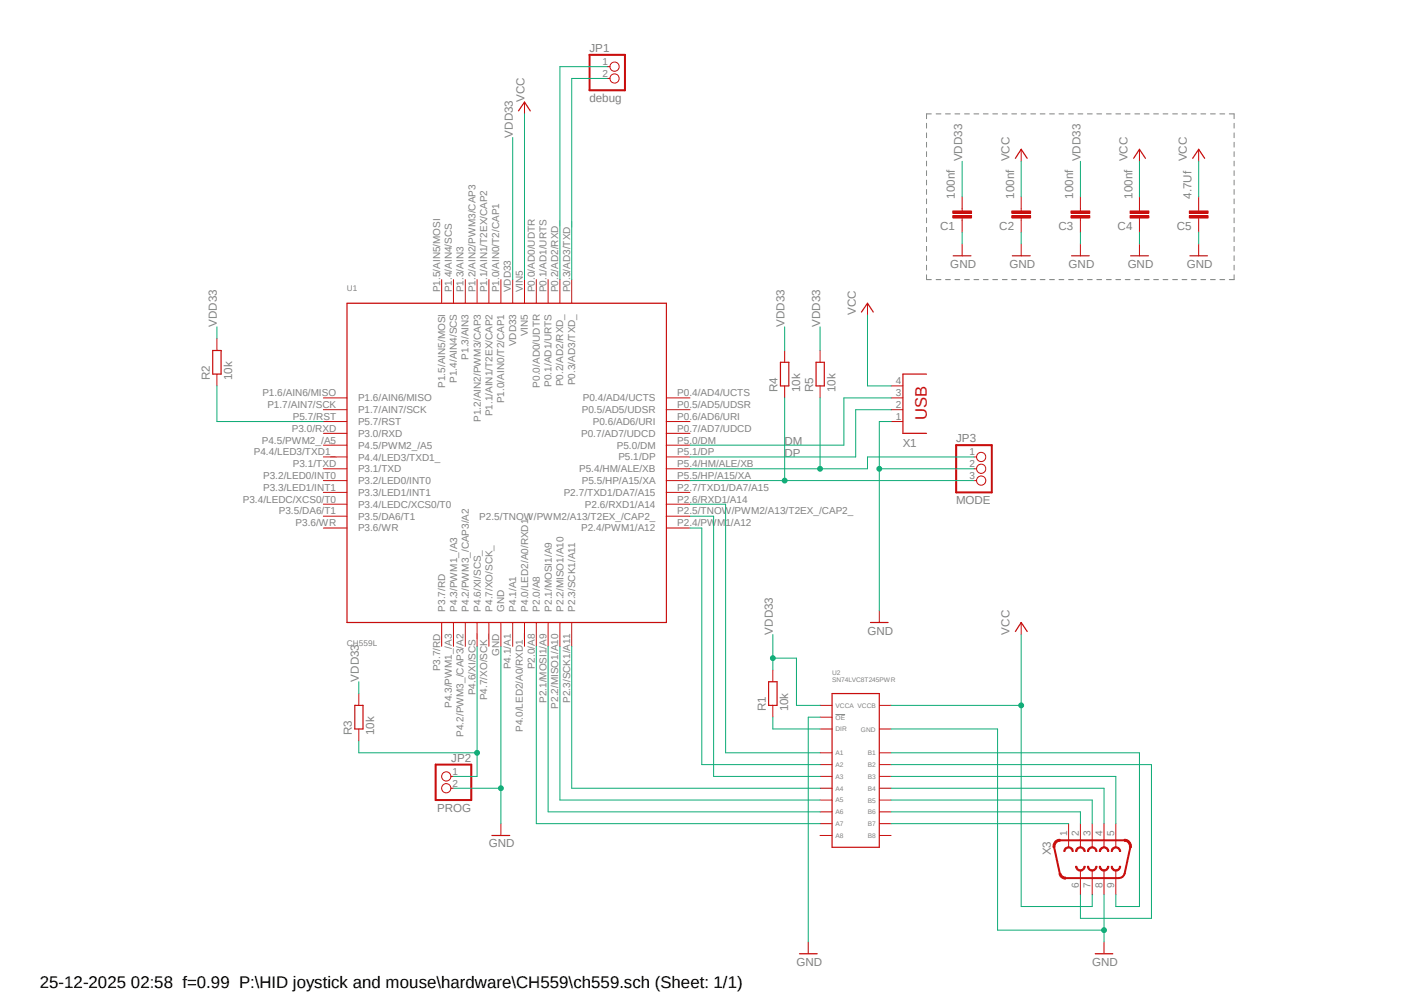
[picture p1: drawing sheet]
<svg xmlns="http://www.w3.org/2000/svg" width="297mm" height="210mm" viewBox="0 0 297 210" stroke-linecap="round" stroke-linejoin="round" font-family="sans-serif">
<path d="M41.9 8.4l221.8 196.5M263.7 8.4l-221.8 196.5" fill="none" stroke="#fff" stroke-width=".21"/>
<g fill="none" stroke="#808080" stroke-width=".21">
<path d="M196 26.1v1M196 28.1v1M196 30.1v1M196 32.1v1M196 34.1v1M196 36.1v1M196 38.1v1M197 24.1h-1v1M198 24.1h1.1M200 24.1h1M202 24.1h1M204 24.1h1.1"/>
<path d="M206 24.1h1.1M208 24.1h1M210 24.1h1M212 24.1h1.1M214 24.1h1.1M216 24.1h1M218.1 24.1h1M220 24.1h1.1M222 24.1h1.1M224 24.1h1M226.1 24.1h1M228 24.1h1.1"/>
<path d="M230 24.1h1.1M232 24.1h1M234.1 24.1h1M236.1 24.1h1M238 24.1h1.1M240.1 24.1h1M242.1 24.1h1M244.1 24.1h1M246 24.1h1.1M248.1 24.1h1M250.1 24.1h1M252.1 24.1h1"/>
<path d="M254 24.1h1.1M256.1 24.1h1M258.1 24.1h1M260.1 24.1h1v1M261.1 26.1v1M261.1 28.1v1M261.1 30.1v1M261.1 32.1v1M261.1 34.1v1M261.1 36.1v1M261.1 38.1v1M196 40.1v1"/>
<path d="M196 42.1v1M196 44.1v1M196 46.1v1M196 48.1v1M196 50.1v1M196 52.1v1M196 54.1v1M196 56.1v1M196 58.1v1h1M198 59.1h1.1M200 59.1h1M202 59.1h1"/>
<path d="M204 59.1h1.1M206 59.1h1.1M208 59.1h1M210 59.1h1M212 59.1h1.1M214 59.1h1.1M216 59.1h1M218.1 59.1h1M220 59.1h1.1M222 59.1h1.1M224 59.1h1M226.1 59.1h1"/>
<path d="M228 59.1h1.1M230 59.1h1.1M232 59.1h1M234.1 59.1h1M236.1 59.1h1M238 59.1h1.1M240.1 59.1h1M242.1 59.1h1M244.1 59.1h1M246 59.1h1.1M248.1 59.1h1M250.1 59.1h1"/>
<path d="M252.1 59.1h1M254 59.1h1.1M256.1 59.1h1M258.1 59.1h1M261.1 40.1v1M261.1 42.1v1M261.1 44.1v1M261.1 46.1v1M261.1 48.1v1M261.1 50.1v1M261.1 52.1v1M261.1 54.1v1"/>
<path d="M261.1 56.1v1M261.1 58.1v1h-1M176.7 151.1h2.1"/>
</g>
<g fill="none" stroke="#c90d0c" stroke-width=".21">
<path d="M128.5 14.1h.5M128.5 16.6h.5M93.4 59.1v5M95.9 59.1v5M98.4 59.1v5M100.9 59.1v5M103.4 59.1v5M106 59.1v5M108.5 59.1v5M111 59.1v5M113.5 59.1v5M116 59.1v5"/>
<path d="M118.4 59.1v5M120.9 59.1v5M203.5 44.1v.5M203.5 46.1v.5M68.4 84.2h5M68.4 86.7h5M68.4 89.2h5M68.4 91.7h5M68.4 94.1h5M68.4 96.6h5M68.4 99.1h5M141 84.2h5"/>
<path d="M141 86.7h5M141 89.2h5M141 91.7h5M141 94.1h5M141 96.6h5M141 99.1h5M68.4 101.6h5M68.4 104.1h5M68.4 106.6h5M68.4 109.2h5M68.4 111.7h5M141 101.6h5"/>
<path d="M141 104.1h5M141 106.6h5M141 109.2h5M141 111.7h5M93.4 131.7v5M95.9 131.7v5M98.4 131.7v5M100.9 131.7v5M103.4 131.7v5M106 131.7v5M108.5 131.7v5M111 131.7v5"/>
<path d="M113.5 131.7v5M116 131.7v5M118.4 131.7v5M120.9 131.7v5"/>
<circle cx="130" cy="14.1" r=".98"/>
<circle cx="130" cy="16.6" r=".98"/>
</g>
<path d="M73.4 64.1h67.6v67.6h-67.6z" fill="none" stroke="#c90d0c" stroke-width=".25"/>
<path d="M124.7 11.6h7.5v7.5h-7.5z" fill="none" stroke="#c90d0c" stroke-width=".42"/>
<path d="M201.5 44.6h4v.5h-4z" fill-rule="evenodd" fill="#c90d0c"/>
<path d="M201.5 44.6h4v.5h-4z" fill="none" stroke="#c90d0c" stroke-width=".21"/>
<path d="M201.5 45.6h4v.5h-4z" fill-rule="evenodd" fill="#c90d0c"/>
<path d="M201.5 45.6h4v.5h-4zM203.5 41.6v2.5M203.5 46.6v2.5M216 44.1v.5M216 46.1v.5" fill="none" stroke="#c90d0c" stroke-width=".21"/>
<path d="M214 44.6h4v.5h-4z" fill-rule="evenodd" fill="#c90d0c"/>
<path d="M214 44.6h4v.5h-4z" fill="none" stroke="#c90d0c" stroke-width=".21"/>
<path d="M214 45.6h4v.5h-4z" fill-rule="evenodd" fill="#c90d0c"/>
<g fill="none" stroke="#c90d0c" stroke-width=".21">
<path d="M111 21.6v2.5M214 45.6h4v.5h-4zM216 41.6v2.5M216 46.6v2.5M228.6 44.1v.5M228.6 46.1v.5M45.9 71.6v2.5M45.9 79.1v2.5M183.5 64.1v2.5M188.5 89.2h2.5M188.5 86.7h2.5M188.5 84.2h2.5"/>
<path d="M188.5 81.6h2.5M186 129.2v2.5M216 131.7v2.5M75.9 146.7v2.5M75.9 154.2v2.5M163.5 141.7v2.5M163.5 149.2v2.5M95.4 164.2h.5M95.4 166.7h.5M106 174.2v2.5M233.6 199.2v2.5"/>
<circle cx="94.4" cy="164.2" r=".98"/>
<circle cx="94.4" cy="166.7" r=".98"/>
</g>
<path d="M109.7 23.5l1.3-1.9 1.2 1.9M45 74.1h1.8v5h-1.8zM182.2 66l1.3-1.9 1.2 1.9M196 79.1h-5v12.6h5M184.1 131.7h3.8M214.8 133.6l1.2-1.9 1.3 1.9M75.1 149.2h1.7v5h-1.7zM162.6 144.2h1.8v5h-1.8zM104.1 176.7h3.7M231.7 201.7h3.7" fill="none" stroke="#c90d0c" stroke-width=".25"/>
<path d="M92.2 161.7h7.5v7.5h-7.5z" fill="none" stroke="#c90d0c" stroke-width=".42"/>
<path d="M226.6 44.6h3.9v.5h-3.9z" fill-rule="evenodd" fill="#c90d0c"/>
<path d="M226.6 44.6h3.9v.5h-3.9z" fill="none" stroke="#c90d0c" stroke-width=".21"/>
<path d="M226.6 45.6h3.9v.5h-3.9z" fill-rule="evenodd" fill="#c90d0c"/>
<path d="M226.6 45.6h3.9v.5h-3.9zM228.6 41.6v2.5M228.6 46.6v2.5M241 44.1v.5M241 46.1v.5" fill="none" stroke="#c90d0c" stroke-width=".21"/>
<path d="M239.1 44.6h3.9v.5h-3.9z" fill-rule="evenodd" fill="#c90d0c"/>
<path d="M239.1 44.6h3.9v.5h-3.9z" fill="none" stroke="#c90d0c" stroke-width=".21"/>
<path d="M239.1 45.6h3.9v.5h-3.9z" fill-rule="evenodd" fill="#c90d0c"/>
<path d="M239.1 45.6h3.9v.5h-3.9zM241 41.6v2.5M241 46.6v2.5M253.6 44.1v.5M253.6 46.1v.5" fill="none" stroke="#c90d0c" stroke-width=".21"/>
<path d="M251.6 44.6h4v.5h-4z" fill-rule="evenodd" fill="#c90d0c"/>
<path d="M251.6 44.6h4v.5h-4z" fill="none" stroke="#c90d0c" stroke-width=".21"/>
<path d="M251.6 45.6h4v.5h-4z" fill-rule="evenodd" fill="#c90d0c"/>
<g fill="none" stroke="#c90d0c" stroke-width=".21">
<path d="M216 31.6v2.5M241 31.6v2.5M253.6 31.6v2.5M203.5 51.6v2.5M216 51.6v2.5M228.6 51.6v2.5M241 51.6v2.5M251.6 45.6h4v.5h-4zM253.6 41.6v2.5M253.6 46.6v2.5M253.6 51.6v2.5M173.5 151.7h2.5"/>
<path d="M173.5 149.2h2.5M173.5 154.2h2.5M173.5 159.2h2.5M186 149.2h2.5M186 154.2h2.5M186 159.2h2.5M173.5 161.7h2.5M173.5 164.2h2.5M173.5 166.7h2.5M173.5 169.2h2.5M173.5 174.2h2.5M173.5 171.7h2.5"/>
<path d="M173.5 176.7h2.5M186 161.7h2.5M186 164.2h2.5M186 166.7h2.5M186 169.2h2.5M186 174.2h2.5M186 171.7h2.5M186 176.7h2.5M171 199.2v2.5"/>
</g>
<path d="M214.8 33.5l1.2-1.9 1.3 1.9M239.8 33.5l1.2-1.9 1.3 1.9M252.3 33.5l1.3-1.9 1.2 1.9M201.6 54.1h3.8M214.2 54.1h3.7M226.7 54.1h3.7M239.2 54.1h3.8M251.7 54.1h3.7M176 146.7h10v32.5h-10zM169.1 201.7h3.8" fill="none" stroke="#c90d0c" stroke-width=".25"/>
<path d="M227.9 179.3a1.04 1.04 0 0 1 1.1-.1 1.04 1.04 0 0 1 .6 .9h-.3a.76 .76 0 0 0-.7-.8 .76 .76 0 0 0-.8 .8h-.3v-.2z" fill-rule="evenodd" fill="#c90d0c"/>
<path d="M227.9 179.3a1.04 1.04 0 0 1 1.1-.1 1.04 1.04 0 0 1 .6 .9h-.3a.76 .76 0 0 0-.7-.8 .76 .76 0 0 0-.8 .8h-.3v-.2z" fill="none" stroke="#c90d0c" stroke-width=".21"/>
<path d="M227.5 183.2h.3a.76 .76 0 0 0 .8 .8 .76 .76 0 0 0 .7-.8h.3a1.02 1.02 0 0 1-1 1 1.02 1.02 0 0 1-1.1-1z" fill-rule="evenodd" fill="#c90d0c"/>
<path d="M227.5 183.2h.3a.76 .76 0 0 0 .8 .8 .76 .76 0 0 0 .7-.8h.3a1.02 1.02 0 0 1-1 1 1.02 1.02 0 0 1-1.1-1z" fill="none" stroke="#c90d0c" stroke-width=".21"/>
<path d="M225.4 179.3a1 1 0 0 1 1.1-.1 1 1 0 0 1 .5 .9h-.2a.76 .76 0 0 0-.7-.8 .76 .76 0 0 0-.8 .8h-.3v-.2z" fill-rule="evenodd" fill="#c90d0c"/>
<path d="M225.4 179.3a1 1 0 0 1 1.1-.1 1 1 0 0 1 .5 .9h-.2a.76 .76 0 0 0-.7-.8 .76 .76 0 0 0-.8 .8h-.3v-.2z" fill="none" stroke="#c90d0c" stroke-width=".21"/>
<path d="M232.5 183.2h.3a.76 .76 0 0 0 .8 .8 .76 .76 0 0 0 .7-.8h.3a1.02 1.02 0 0 1-1 1 1.02 1.02 0 0 1-1.1-1z" fill-rule="evenodd" fill="#c90d0c"/>
<path d="M232.5 183.2h.3a.76 .76 0 0 0 .8 .8 .76 .76 0 0 0 .7-.8h.3a1.02 1.02 0 0 1-1 1 1.02 1.02 0 0 1-1.1-1z" fill="none" stroke="#c90d0c" stroke-width=".21"/>
<path d="M230.4 179.3a1.01 1.01 0 0 1 1.1-.1 1.01 1.01 0 0 1 .6 .9h-.3a.76 .76 0 0 0-.7-.8 .76 .76 0 0 0-.8 .8h-.3v-.2z" fill-rule="evenodd" fill="#c90d0c"/>
<path d="M230.4 179.3a1.01 1.01 0 0 1 1.1-.1 1.01 1.01 0 0 1 .6 .9h-.3a.76 .76 0 0 0-.7-.8 .76 .76 0 0 0-.8 .8h-.3v-.2z" fill="none" stroke="#c90d0c" stroke-width=".21"/>
<path d="M230 183.2h.3a.76 .76 0 0 0 .8 .8 .76 .76 0 0 0 .7-.8h.3a1.02 1.02 0 0 1-1 1 1.02 1.02 0 0 1-1.1-1z" fill-rule="evenodd" fill="#c90d0c"/>
<path d="M230 183.2h.3a.76 .76 0 0 0 .8 .8 .76 .76 0 0 0 .7-.8h.3a1.02 1.02 0 0 1-1 1 1.02 1.02 0 0 1-1.1-1z" fill="none" stroke="#c90d0c" stroke-width=".21"/>
<path d="M232.9 179.3a1.01 1.01 0 0 1 1.1-.1 1.01 1.01 0 0 1 .6 .9h-.3a.76 .76 0 0 0-.7-.8 .76 .76 0 0 0-.8 .8h-.3v-.2z" fill-rule="evenodd" fill="#c90d0c"/>
<path d="M232.9 179.3a1.01 1.01 0 0 1 1.1-.1 1.01 1.01 0 0 1 .6 .9h-.3a.76 .76 0 0 0-.7-.8 .76 .76 0 0 0-.8 .8h-.3v-.2z" fill="none" stroke="#c90d0c" stroke-width=".21"/>
<path d="M235.1 183.2h.2a.76 .76 0 0 0 .8 .8 .76 .76 0 0 0 .7-.8h.3a1 1 0 0 1-1 1 1 1 0 0 1-1-1z" fill-rule="evenodd" fill="#c90d0c"/>
<path d="M235.1 183.2h.2a.76 .76 0 0 0 .8 .8 .76 .76 0 0 0 .7-.8h.3a1 1 0 0 1-1 1 1 1 0 0 1-1-1z" fill="none" stroke="#c90d0c" stroke-width=".21"/>
<path d="M235.4 179.3a1.01 1.01 0 0 1 1.1-.1 1.01 1.01 0 0 1 .6 .9h-.3a.76 .76 0 0 0-.7-.8 .76 .76 0 0 0-.8 .8h-.2v-.2z" fill-rule="evenodd" fill="#c90d0c"/>
<path d="M235.4 179.3a1.01 1.01 0 0 1 1.1-.1 1.01 1.01 0 0 1 .6 .9h-.3a.76 .76 0 0 0-.7-.8 .76 .76 0 0 0-.8 .8h-.2v-.2z" fill="none" stroke="#c90d0c" stroke-width=".21"/>
<path d="M223.2 177.9l1-.4v.4a1.05 1.05 0 0 0-1 1.3l-.4 .1a1.5 1.5 0 0 1 .4-1.4z" fill-rule="evenodd" fill="#c90d0c"/>
<path d="M223.2 177.9l1-.4v.4a1.05 1.05 0 0 0-1 1.3l-.4 .1a1.5 1.5 0 0 1 .4-1.4z" fill="none" stroke="#c90d0c" stroke-width=".21"/>
<path d="M223 179.2l1.2 5.5" fill="none" stroke="#c90d0c" stroke-width=".42"/>
<path d="M224 184.8l.4-.1a1.03 1.03 0 0 0 1 .8v.4h-.2a1.45 1.45 0 0 1-1.2-1.1z" fill-rule="evenodd" fill="#c90d0c"/>
<path d="M224 184.8l.4-.1a1.03 1.03 0 0 0 1 .8v.4h-.2a1.45 1.45 0 0 1-1.2-1.1z" fill="none" stroke="#c90d0c" stroke-width=".21"/>
<path d="M224.2 177.7h13.7M239.1 179.2l-1.2 5.5a1.25 1.25 0 0 1-1.2 1h-11.3" fill="none" stroke="#c90d0c" stroke-width=".42"/>
<path d="M237.9 177.5a1.44 1.44 0 0 1 1.4 1.8l-.4-.1a1.09 1.09 0 0 0-1-1.3z" fill-rule="evenodd" fill="#c90d0c"/>
<g fill="none" stroke="#c90d0c" stroke-width=".21">
<path d="M166 74.1v2.5M173.5 74.1v2.5M166 81.6v2.6M173.5 81.6v2.6M206 96.6h.6M206 99.1h.6M206 101.6h.6M226.1 174.2v5M228.6 174.2v5M231.1 174.2v5M233.6 174.2v5M236.1 174.2v5"/>
<path d="M237.9 177.5a1.44 1.44 0 0 1 1.4 1.8l-.4-.1a1.09 1.09 0 0 0-1-1.3zM228.6 184.2v5M231.1 184.2v5M233.6 184.2v5M236.1 184.2v5"/>
<circle cx="207.6" cy="96.6" r=".98"/>
<circle cx="207.6" cy="99.1" r=".98"/>
<circle cx="207.6" cy="101.6" r=".98"/>
</g>
<path d="M165.1 76.6h1.8v5h-1.8zM172.6 76.6h1.8v5h-1.8z" fill="none" stroke="#c90d0c" stroke-width=".25"/>
<path d="M202.3 94.1h7.5v10h-7.5z" fill="none" stroke="#c90d0c" stroke-width=".42"/>
<path d="M128.5 16.6h-7.6v42.5M128.5 14.1h-10.1v45M108.5 29.1v30M203.5 34.1v7.5M228.6 34.1v7.5M45.9 69.1v2.5M163.5 134.2v7.5M163.5 139.2h5v10h5M75.9 144.2v2.5" fill="none" stroke="#0dab76" stroke-width=".21"/>
<circle cx="163.5" cy="139.2" r=".51" fill="#0dab76"/>
<g fill="none" stroke="#0dab76" stroke-width=".21">
<path d="M166 69.1v5M173.5 69.1v5M183.5 66.6v15h5M216 134.2v57.5h15.1v-2.5M188.5 149.2h27.5"/>
<circle cx="163.5" cy="139.2" r=".51"/>
</g>
<circle cx="216" cy="149.2" r=".51" fill="#0dab76"/>
<g fill="none" stroke="#0dab76" stroke-width=".21">
<path d="M111 24.1v35M216 34.1v7.5M241 34.1v7.5M253.6 34.1v7.5M186 99.1h20M188.5 89.2h-2.5v40"/>
<circle cx="216" cy="149.2" r=".51"/>
</g>
<circle cx="186" cy="99.1" r=".51" fill="#0dab76"/>
<g fill="none" stroke="#0dab76" stroke-width=".21">
<path d="M106 136.7v37.5"/>
<circle cx="186" cy="99.1" r=".51"/>
</g>
<circle cx="106" cy="166.7" r=".51" fill="#0dab76"/>
<g fill="none" stroke="#0dab76" stroke-width=".21">
<path d="M95.9 166.7h10.1M211 196.7h22.6M233.6 189.2v10"/>
<circle cx="106" cy="166.7" r=".51"/>
</g>
<circle cx="233.5" cy="196.7" r=".51" fill="#0dab76"/>
<g fill="none" stroke="#0dab76" stroke-width=".21">
<path d="M203.5 49.1v2.5M216 49.1v2.5M228.6 49.1v2.5M241 49.1v2.5M253.6 49.1v2.5M188.5 84.2h-10v9.9h-32.5M188.5 86.7h-7.5v9.9h-35M100.9 136.7v27.5h-5M75.9 156.7v2.5h25M173.5 151.7h-2.5v47.5M188.5 154.2h22.5v42.5"/>
<circle cx="233.5" cy="196.7" r=".51"/>
</g>
<circle cx="100.9" cy="159.2" r=".51" fill="#0dab76"/>
<g fill="none" stroke="#0dab76" stroke-width=".21">
<path d="M45.9 81.6v7.6h22.5M173.5 84.2v14.9M206 96.6h-22.5v2.5h-37.5M146 111.7h2.5v50h25M146 109.2h5v55h22.5M146 106.6h7.5v52.6h20M113.5 136.7v37.5h60M116 136.7v35h57.5M118.4 136.7v32.5h55.1M120.9 136.7v30h52.6M163.5 151.7v2.5h10M188.5 159.2h52.5v32.5h-4.9v-2.5"/>
<path d="M188.5 161.7h55.1v32.5h-15v-5M188.5 164.2h47.6v10M188.5 174.2h37.6M188.5 171.7h40.1v2.5M188.5 169.2h42.6v5M188.5 166.7h45.1v7.5"/>
<circle cx="100.9" cy="159.2" r=".51"/>
</g>
<circle cx="173.5" cy="99.1" r=".51" fill="#0dab76"/>
<g fill="none" stroke="#0dab76" stroke-width=".21">
<path d="M166 84.2v17.4M146 101.6h60"/>
<circle cx="173.5" cy="99.1" r=".51"/>
</g>
<circle cx="166" cy="101.6" r=".51" fill="#0dab76"/>
<circle cx="166" cy="101.6" r=".51" fill="none" stroke="#0dab76" stroke-width=".21"/>
<text font-size="3.6" x="8.4" y="208.9">25-12-2025 02:58 f=0.99 P:\HID joystick and mouse\hardware\CH559\ch559.sch (Sheet: 1/1)</text>
<text font-size="3.5" fill="#c90d0c" x="196" y="88.8" transform="rotate(-90 196 88.8)">USB</text>
<g font-size="2.5" fill="#808080">
<text x="124.7" y="11">JP1</text>
<text x="111" y="21.6" transform="rotate(-90 111 21.6)">VCC</text>
<text x="124.7" y="21.6">debug</text>
<text x="108.5" y="29.1" transform="rotate(-90 108.5 29.1)">VDD33</text>
<text x="203.5" y="34.1" transform="rotate(-90 203.5 34.1)">VDD33</text>
<text x="213.5" y="34.1" transform="rotate(-90 213.5 34.1)">VCC</text>
<text x="228.6" y="34.1" transform="rotate(-90 228.6 34.1)">VDD33</text>
<text x="238.5" y="34.1" transform="rotate(-90 238.5 34.1)">VCC</text>
<text x="251.1" y="34.1" transform="rotate(-90 251.1 34.1)">VCC</text>
<text x="202" y="42" transform="rotate(-90 202 42)">100nf</text>
<text x="214.5" y="42" transform="rotate(-90 214.5 42)">100nf</text>
<text x="227" y="42" transform="rotate(-90 227 42)">100nf</text>
<text x="239.6" y="42" transform="rotate(-90 239.6 42)">100nf</text>
<text x="252.1" y="42" transform="rotate(-90 252.1 42)">4.7Uf</text>
<text x="198.9" y="48.7">C1</text>
<text x="211.4" y="48.7">C2</text>
<text x="223.9" y="48.7">C3</text>
<text x="236.4" y="48.7">C4</text>
<text x="249" y="48.7">C5</text>
<text x="201" y="56.6">GND</text>
<text x="213.5" y="56.6">GND</text>
<text x="226.1" y="56.6">GND</text>
<text x="238.6" y="56.6">GND</text>
<text x="251.1" y="56.6">GND</text>
<text x="45.9" y="69.1" transform="rotate(-90 45.9 69.1)">VDD33</text>
<text x="166" y="69.1" transform="rotate(-90 166 69.1)">VDD33</text>
<text x="173.5" y="69.1" transform="rotate(-90 173.5 69.1)">VDD33</text>
<text x="181" y="66.6" transform="rotate(-90 181 66.6)">VCC</text>
<text x="44.4" y="80.4" transform="rotate(-90 44.4 80.4)">R2</text>
<text x="49.1" y="80.4" transform="rotate(-90 49.1 80.4)">10k</text>
<text x="164.5" y="82.9" transform="rotate(-90 164.5 82.9)">R4</text>
<text x="169.2" y="82.9" transform="rotate(-90 169.2 82.9)">10k</text>
<text x="172" y="82.9" transform="rotate(-90 172 82.9)">R5</text>
<text x="176.7" y="82.9" transform="rotate(-90 176.7 82.9)">10k</text>
<text x="166" y="94.1">DM</text>
<text x="191" y="94.6">X1</text>
<text x="202.3" y="93.5">JP3</text>
<text x="166" y="96.6">DP</text>
<text x="202.3" y="106.7">MODE</text>
<text x="163.5" y="134.2" transform="rotate(-90 163.5 134.2)">VDD33</text>
<text x="183.5" y="134.2">GND</text>
<text x="213.5" y="134.2" transform="rotate(-90 213.5 134.2)">VCC</text>
<text x="75.9" y="144.2" transform="rotate(-90 75.9 144.2)">VDD33</text>
<text x="74.4" y="155.4" transform="rotate(-90 74.4 155.4)">R3</text>
<text x="79.2" y="155.4" transform="rotate(-90 79.2 155.4)">10k</text>
<text x="162" y="150.5" transform="rotate(-90 162 150.5)">R1</text>
<text x="166.7" y="150.5" transform="rotate(-90 166.7 150.5)">10k</text>
<text x="95.5" y="161.1">JP2</text>
<text x="92.5" y="171.7">PROG</text>
<text x="103.4" y="179.2">GND</text>
<text x="222.3" y="180.9" transform="rotate(-90 222.3 180.9)">X3</text>
<text x="168.5" y="204.2">GND</text>
<text x="231.1" y="204.2">GND</text>
</g>
<g font-size="2.1" fill="#808080">
<text x="127.5" y="13.7">1</text>
<text x="127.5" y="16.3">2</text>
<text x="93.1" y="61.8" transform="rotate(-90 93.1 61.8)">P1.5/AIN5/MOSI</text>
<text x="95.6" y="61.8" transform="rotate(-90 95.6 61.8)">P1.4/AIN4/SCS</text>
<text x="98.1" y="61.8" transform="rotate(-90 98.1 61.8)">P1.3/AIN3</text>
<text x="100.6" y="61.8" transform="rotate(-90 100.6 61.8)">P1.2/AIN2/PWM3/CAP3</text>
<text x="103.1" y="61.8" transform="rotate(-90 103.1 61.8)">P1.1/AIN1/T2EX/CAP2</text>
<text x="105.6" y="61.8" transform="rotate(-90 105.6 61.8)">P1.0/AIN0/T2/CAP1</text>
<text x="108.1" y="61.8" transform="rotate(-90 108.1 61.8)">VDD33</text>
<text x="110.6" y="61.8" transform="rotate(-90 110.6 61.8)">VIN5</text>
<text x="113.1" y="61.8" transform="rotate(-90 113.1 61.8)">P0.0/AD0/UDTR</text>
<text x="115.6" y="61.8" transform="rotate(-90 115.6 61.8)">P0.1/AD1/URTS</text>
<text x="118.1" y="61.8" transform="rotate(-90 118.1 61.8)">P0.2/AD2/RXD_</text>
<text x="120.6" y="61.8" transform="rotate(-90 120.6 61.8)">P0.3/AD3/TXD_</text>
<text x="111.7" y="71.1" transform="rotate(-90 111.7 71.1)">VIN5</text>
<text x="99.1" y="76.1" transform="rotate(-90 99.1 76.1)">P1.3/AIN3</text>
<text x="109.2" y="73.2" transform="rotate(-90 109.2 73.2)">VDD33</text>
<text x="55.5" y="83.8">P1.6/AIN6/MISO</text>
<text x="94.1" y="82" transform="rotate(-90 94.1 82)">P1.5/AIN5/MOSI</text>
<text x="96.6" y="81" transform="rotate(-90 96.6 81)">P1.4/AIN4/SCS</text>
<text x="114.2" y="82" transform="rotate(-90 114.2 82)">P0.0/AD0/UDTR</text>
<text x="116.7" y="81.8" transform="rotate(-90 116.7 81.8)">P0.1/AD1/URTS</text>
<text x="119.2" y="81.7" transform="rotate(-90 119.2 81.7)">P0.2/AD2/RXD_</text>
<text x="121.7" y="81.5" transform="rotate(-90 121.7 81.5)">P0.3/AD3/TXD_</text>
<text x="143.3" y="83.8">P0.4/AD4/UCTS</text>
<text x="189.5" y="83.8">3</text>
<text x="189.5" y="81.3">4</text>
<text x="56.6" y="86.3">P1.7/AIN7/SCK</text>
<text x="61.9" y="88.8">P5.7/RST</text>
<text x="75.7" y="84.9">P1.6/AIN6/MISO</text>
<text x="75.7" y="87.4">P1.7/AIN7/SCK</text>
<text x="75.7" y="89.9">P5.7/RST</text>
<text x="101.7" y="89.2" transform="rotate(-90 101.7 89.2)">P1.2/AIN2/PWM3/CAP3</text>
<text x="104.2" y="88.1" transform="rotate(-90 104.2 88.1)">P1.1/AIN1/T2EX/CAP2</text>
<text x="106.7" y="85.3" transform="rotate(-90 106.7 85.3)">P1.0/AIN0/T2/CAP1</text>
<text x="123.1" y="87.4">P0.5/AD5/UDSR</text>
<text x="123.3" y="84.9">P0.4/AD4/UCTS</text>
<text x="125.4" y="89.9">P0.6/AD6/URI</text>
<text x="143.3" y="88.8">P0.6/AD6/URI</text>
<text x="143.3" y="86.3">P0.5/AD5/UDSR</text>
<text x="189.5" y="88.8">1</text>
<text x="189.5" y="86.3">2</text>
<text x="55.4" y="93.8">P4.5/PWM2_/A5</text>
<text x="61.7" y="91.3">P3.0/RXD</text>
<text x="75.7" y="92.4">P3.0/RXD</text>
<text x="75.7" y="94.9">P4.5/PWM2_/A5</text>
<text x="122.9" y="92.4">P0.7/AD7/UDCD</text>
<text x="130.5" y="94.9">P5.0/DM</text>
<text x="143.3" y="93.8">P5.0/DM</text>
<text x="143.3" y="91.3">P0.7/AD7/UDCD</text>
<text x="53.7" y="96.3">P4.4/LED3/TXD1_</text>
<text x="55.7" y="101.3">P3.2/LED0/INT0</text>
<text x="61.9" y="98.8">P3.1/TXD</text>
<text x="75.7" y="97.4">P4.4/LED3/TXD1_</text>
<text x="75.7" y="99.9">P3.1/TXD</text>
<text x="122.5" y="99.9">P5.4/HM/ALE/XB</text>
<text x="130.8" y="97.4">P5.1/DP</text>
<text x="143.3" y="101.3">P5.5/HP/A15/XA</text>
<text x="143.3" y="98.8">P5.4/HM/ALE/XB</text>
<text x="143.3" y="96.3">P5.1/DP</text>
<text x="205.1" y="96.3">1</text>
<text x="205.1" y="98.8">2</text>
<text x="205.1" y="101.3">3</text>
<text x="51.4" y="106.3">P3.4/LEDC/XCS0/T0</text>
<text x="55.7" y="103.8">P3.3/LED1/INT1</text>
<text x="75.7" y="102.4">P3.2/LED0/INT0</text>
<text x="75.7" y="104.9">P3.3/LED1/INT1</text>
<text x="75.7" y="107.4">P3.4/LEDC/XCS0/T0</text>
<text x="119.3" y="104.9">P2.7/TXD1/DA7/A15</text>
<text x="123.1" y="102.4">P5.5/HP/A15/XA</text>
<text x="123.7" y="107.4">P2.6/RXD1/A14</text>
<text x="143.3" y="106.3">P2.6/RXD1/A14</text>
<text x="143.3" y="103.8">P2.7/TXD1/DA7/A15</text>
<text x="59" y="108.8">P3.5/DA6/T1</text>
<text x="62.5" y="111.3">P3.6/WR</text>
<text x="75.7" y="109.9">P3.5/DA6/T1</text>
<text x="75.7" y="112.4">P3.6/WR</text>
<text x="101.4" y="109.9">P2.5/TNOW/PWM2/A13/T2EX_/CAP2_</text>
<text x="122.9" y="112.4">P2.4/PWM1/A12</text>
<text x="143.3" y="111.3">P2.4/PWM1/A12</text>
<text x="143.3" y="108.8">P2.5/TNOW/PWM2/A13/T2EX_/CAP2_</text>
<text x="94.2" y="129.4" transform="rotate(-90 94.2 129.4)">P3.7/RD</text>
<text x="96.7" y="129.4" transform="rotate(-90 96.7 129.4)">P4.3/PWM1_/A3</text>
<text x="99.2" y="129.4" transform="rotate(-90 99.2 129.4)">P4.2/PWM3_/CAP3/A2</text>
<text x="101.7" y="129.4" transform="rotate(-90 101.7 129.4)">P4.6/XI/SCS_</text>
<text x="104.2" y="129.4" transform="rotate(-90 104.2 129.4)">P4.7/XO/SCK_</text>
<text x="106.7" y="129.4" transform="rotate(-90 106.7 129.4)">GND</text>
<text x="109.2" y="129.4" transform="rotate(-90 109.2 129.4)">P4.1/A1</text>
<text x="111.7" y="129.4" transform="rotate(-90 111.7 129.4)">P4.0/LED2/A0/RXD1_</text>
<text x="114.2" y="129.4" transform="rotate(-90 114.2 129.4)">P2.0/A8</text>
<text x="116.7" y="129.4" transform="rotate(-90 116.7 129.4)">P2.1/MOSI1/A9</text>
<text x="119.2" y="129.4" transform="rotate(-90 119.2 129.4)">P2.2/MISO1/A10</text>
<text x="121.7" y="129.4" transform="rotate(-90 121.7 129.4)">P2.3/SCK1/A11</text>
<text x="93.1" y="142" transform="rotate(-90 93.1 142)">P3.7/RD</text>
<text x="105.6" y="138.7" transform="rotate(-90 105.6 138.7)">GND</text>
<text x="108.1" y="141.5" transform="rotate(-90 108.1 141.5)">P4.1/A1</text>
<text x="113.1" y="141.5" transform="rotate(-90 113.1 141.5)">P2.0/A8</text>
<text x="95.6" y="149.7" transform="rotate(-90 95.6 149.7)">P4.3/PWM1_/A3</text>
<text x="100.6" y="147" transform="rotate(-90 100.6 147)">P4.6/XI/SCS_</text>
<text x="103.1" y="148.1" transform="rotate(-90 103.1 148.1)">P4.7/XO/SCK_</text>
<text x="115.6" y="148.7" transform="rotate(-90 115.6 148.7)">P2.1/MOSI1/A9</text>
<text x="118.1" y="149.9" transform="rotate(-90 118.1 149.9)">P2.2/MISO1/A10</text>
<text x="120.6" y="148.6" transform="rotate(-90 120.6 148.6)">P2.3/SCK1/A11</text>
<text x="98.1" y="155.8" transform="rotate(-90 98.1 155.8)">P4.2/PWM3_/CAP3/A2</text>
<text x="110.6" y="154.8" transform="rotate(-90 110.6 154.8)">P4.0/LED2/A0/RXD1_</text>
<text x="95.7" y="163.9">1</text>
<text x="95.7" y="166.4">2</text>
<text x="225.7" y="176.9" transform="rotate(-90 225.7 176.9)">1</text>
<text x="228.2" y="176.9" transform="rotate(-90 228.2 176.9)">2</text>
<text x="230.7" y="176.9" transform="rotate(-90 230.7 176.9)">3</text>
<text x="233.2" y="176.9" transform="rotate(-90 233.2 176.9)">4</text>
<text x="235.7" y="176.9" transform="rotate(-90 235.7 176.9)">5</text>
<text x="228.2" y="187.7" transform="rotate(-90 228.2 187.7)">6</text>
<text x="230.7" y="187.7" transform="rotate(-90 230.7 187.7)">7</text>
<text x="233.2" y="187.7" transform="rotate(-90 233.2 187.7)">8</text>
<text x="235.7" y="187.7" transform="rotate(-90 235.7 187.7)">9</text>
</g>
<g font-size="1.7" fill="#808080">
<text x="73.4" y="61.6">U1</text>
<text x="73.4" y="136.7">CH559L</text>
</g>
<g font-size="1.4" fill="#808080">
<text x="176" y="142.7">U2</text>
<text x="176" y="144.2">SN74LVC8T245PWR</text>
<text x="176.7" y="149.7">VCCA VCCB</text>
<text x="176.7" y="152.2">OE</text>
<text x="176.7" y="154.7">DIR</text>
<text x="182.1" y="154.7">GND</text>
<text x="176.7" y="159.7">A1</text>
<text x="183.6" y="159.7">B1</text>
<text x="176.7" y="162.2">A2</text>
<text x="176.7" y="164.7">A3</text>
<text x="176.7" y="167.2">A4</text>
<text x="183.6" y="167.2">B4</text>
<text x="183.6" y="162.2">B2</text>
<text x="183.6" y="164.7">B3</text>
<text x="176.7" y="169.7">A5</text>
<text x="176.7" y="172.3">A6</text>
<text x="183.6" y="172.3">B6</text>
<text x="183.6" y="169.8">B5</text>
<text x="176.7" y="174.8">A7</text>
<text x="176.7" y="177.2">A8</text>
<text x="183.6" y="177.3">B8</text>
<text x="183.6" y="174.8">B7</text>
</g>
</svg>
